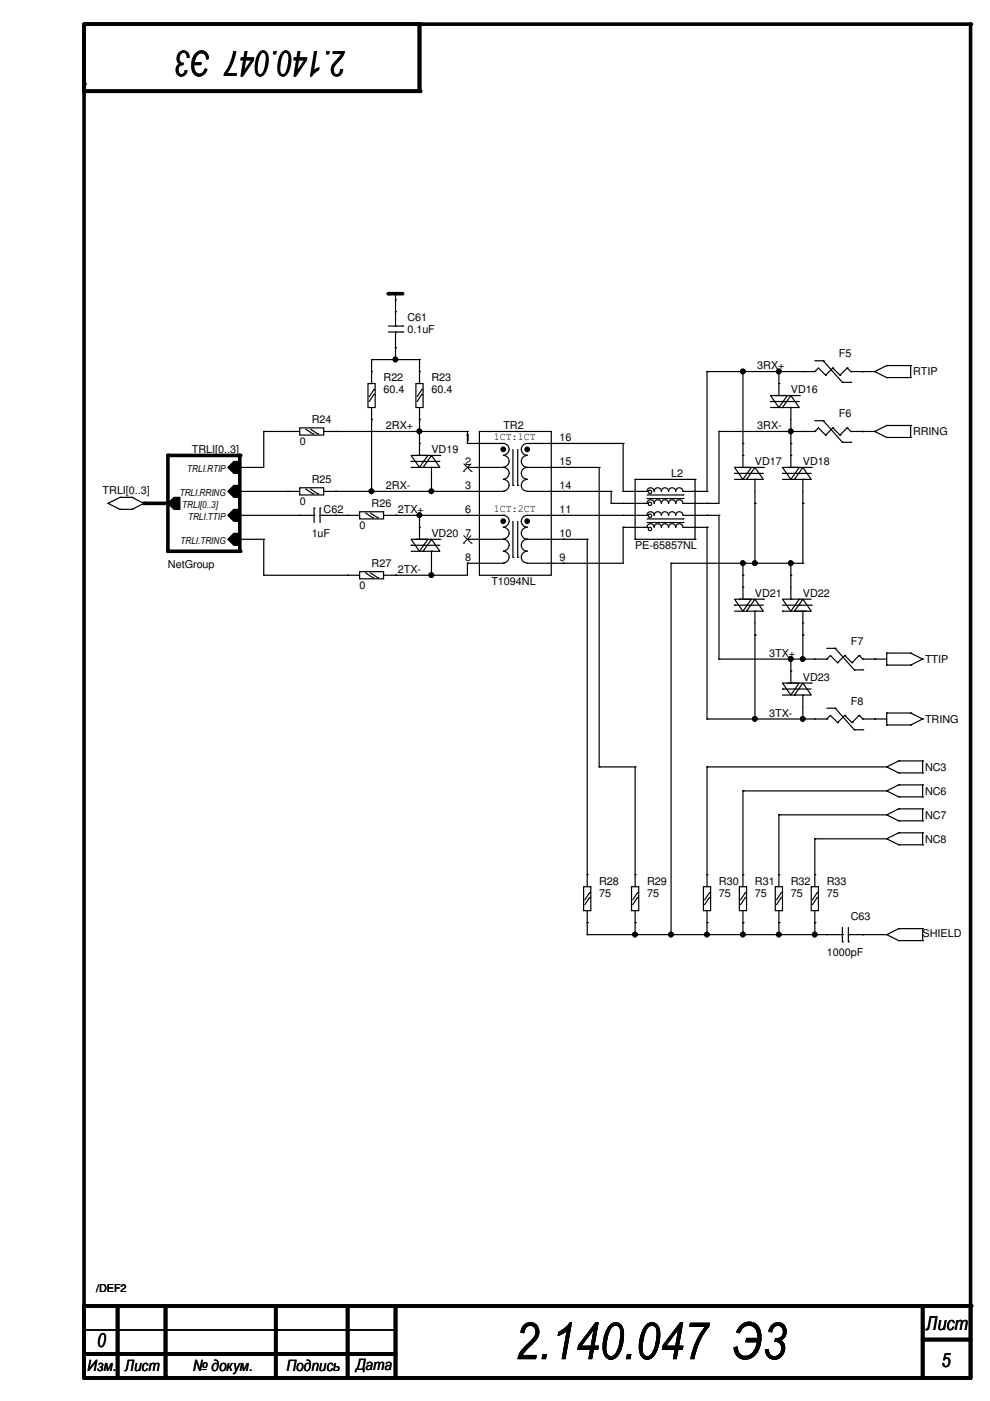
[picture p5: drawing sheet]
<svg xmlns="http://www.w3.org/2000/svg" width="210mm" height="297mm" viewBox="0 0 210 297" stroke-linecap="round" stroke-linejoin="round" font-family="sans-serif">
<g fill="none" stroke="#000" stroke-width=".76">
<path d="M17.8 5.1h188v287h-188v-286.7M88.9 5.1v14.2h-71.1M82.3 62.3h3.1M35.6 96.6h15.2v20.3h-15.2zM30.5 106.7h5.1M18.1 276.9h187.7M24.9 276.9v15.2M35.1 276.9v15M58.5 276.9v15.2M73.7 276.9v15.2M83.9 276.9v15.2M195.6 276.9v15.2"/>
<path d="M17.8 287.1h66.1M195.6 284h10.2"/>
</g>
<g fill="#000">
<circle cx="17.8" cy="17.8" r=".38"/>
<circle cx="17.8" cy="19.3" r=".38"/>
<circle cx="88.9" cy="19.3" r=".38"/>
<circle cx="88.9" cy="5.1" r=".38"/>
<circle cx="205.8" cy="5.1" r=".38"/>
<circle cx="82.3" cy="62.3" r=".38"/>
<circle cx="35.6" cy="96.6" r=".38"/>
<circle cx="50.8" cy="96.6" r=".38"/>
<circle cx="30.5" cy="106.7" r=".38"/>
<circle cx="35.6" cy="116.9" r=".38"/>
<circle cx="50.8" cy="116.9" r=".38"/>
<circle cx="17.8" cy="276.9" r=".38"/>
<circle cx="18.1" cy="276.9" r=".38"/>
<circle cx="205.8" cy="276.9" r=".38"/>
<circle cx="17.8" cy="287.1" r=".38"/>
<circle cx="17.8" cy="292.1" r=".38"/>
<circle cx="24.9" cy="292.1" r=".38"/>
<circle cx="35.1" cy="291.9" r=".38"/>
<circle cx="58.5" cy="292.1" r=".38"/>
<circle cx="73.7" cy="292.1" r=".38"/>
<circle cx="83.9" cy="292.1" r=".38"/>
<circle cx="195.6" cy="284" r=".38"/>
<circle cx="195.6" cy="292.1" r=".38"/>
</g>
<g fill="none" stroke="#000" stroke-width=".25">
<path d="M78.8 78.8h.1M78.8 76.2h.1M78.8 76.2v5.1M78.8 76.2h10.1M82.3 70.4h3.1M82.3 69.1h3.1M83.9 62.3h.1M83.9 69.1h.1M83.9 70.4h.1M83.9 66.1h.1M83.9 73.7h.1M83.9 76.2h.1"/>
<path d="M83.9 63.5h.1M83.9 62.3v1M83.9 63.5v5.6M83.9 70.4v5.8M85.4 70.4h.1M85.4 69.1h.1M88.9 78.8h.1M88.9 76.2h.1M88.9 76.2v5.1M149.9 78.8h.1M149.9 78.8h22.9M149.9 78.8v25.4"/>
<path d="M157.5 78.8h.1M157.5 78.8v20.3M165.1 78.8h.1M165.1 78.8v5.1M170.2 78.8h.1M172.8 78.8h.1M172.8 78.8l.7-.8 1.5 1.5M172.8 76.5h1.7M174.5 76.5h.1M174.5 76.5l4.1 4.6M175 79.5h.1M176.6 78h.1"/>
<path d="M176.6 78l-1.6 1.5M176.6 78l1.5 1.5M178.1 79.5h.1M179.6 78h.1M179.6 78l-1.5 1.5M179.6 78l.8 .8M180.4 78.8h.1M180.4 78.8h5.1M182.9 78.8h.1M185.5 78.8h.1M185.5 78.8l2.5 1.3M188 77.5h.1"/>
<path d="M188 77.5l-2.5 1.3M188 77.5h5.1M193.1 77.5h.1M193.1 77.5v2.6M48.3 99.1l1.3-1.3h1.2v2.6h-1.2zM50.8 99.1h.1M55.9 91.5h.1M55.9 91.5h7.6M55.9 91.5v7.6h-5.1M61 91.5h.1M63.5 90.7h5.1v1.5h-5.1zM64.8 91l1.5 1"/>
<path d="M65.8 91l1.6 1M66.3 92h.1M67.4 92h.1M68.6 91.5h30.5M71.2 91.5h.1M78 81.3h1.5v5.1h-1.5zM78.8 88.9h.1M78.8 86.4v17.8M79.3 83.6h.1M79.3 82.6h.1M79.3 83.6l-1 1.5M79.3 82.6l-1 1.5"/>
<path d="M87.2 96.6h3.5l-1.8 2.5zM87.2 97.8h.1M87.2 99.1h2.5M87.2 97.8h6.1M88.2 81.3h1.5v5.1h-1.5zM88.2 96.6h5.1M88.9 88.9h.1M88.9 94h.1M88.9 91.5h.1M88.9 86.4v10.2M89.5 83.6h.1M89.5 82.6h.1"/>
<path d="M89.5 83.6l-1.1 1.5M89.5 82.6l-1.1 1.5M89.7 97.8h.1M89.7 99.1h.1M91.5 96.6l1.8 2.5h-3.6zM91.5 99.1h.1M91.5 99.1v5.1M93.3 96.6h.1M99.1 94h.1M99.1 99.1h.1M99.1 91.5h.1M99.1 99.1h7.6"/>
<path d="M99.1 94h7.6M99.1 91.5v2.5M101.6 91.5h15.3v30.5h-15.3zM106.7 94a1.25 1.25 0 0 1 1.3 1.3 1.25 1.25 0 0 1-1.3 1.2M106.7 96.6a1.25 1.25 0 0 1 1.3 1.2 1.25 1.25 0 0 1-1.3 1.3M106.7 99.1a1.25 1.25 0 0 1 1.3 1.3 1.25 1.25 0 0 1-1.3 1.2M106.7 94h.1M106.7 99.1h.1M108.8 95.3v7.6M109.8 95.3v7.6M111.8 96.6a1.25 1.25 0 0 0-1.3 1.2 1.25 1.25 0 0 0 1.3 1.3M116.9 94h.1"/>
<path d="M116.9 99.1h.1M119.4 94h.1M119.4 99.1h.1M127 99.1h-15.2a1.25 1.25 0 0 0-1.3 1.3 1.25 1.25 0 0 0 1.3 1.2M127 99.1h.1M127 99.1v63.5M132.1 94h-20.3a1.25 1.25 0 0 0-1.3 1.3 1.25 1.25 0 0 0 1.3 1.2M132.1 94h.1M132.1 94v10.2M152.4 91.5h.1M152.4 91.5v15.2h-7.6M152.4 91.5h20.4"/>
<path d="M155.7 99.1h3.6l-1.8 2.5zM156.8 99.1h5M157.5 96.6h.1M157.5 94h.1M160.1 99.1l1.7 2.5h-3.5zM161.8 99.1h.1M163.4 83.9h3.5l-1.8 2.5zM163.4 85.1h.1M163.4 85.1h6.1M163.4 86.4h2.5M164.4 83.9h5.1M165.1 81.3h.1"/>
<path d="M165.9 99.1h3.6l-1.8 2.5zM165.9 85.1h.1M165.9 86.4h.1M166.9 99.1h5.1M167.7 83.9l1.8 2.5h-3.6zM167.7 96.6h.1M167.7 94h.1M167.7 86.4h.1M167.7 91.5h.1M167.7 86.4v12.7M169.5 83.9h.1M170.2 99.1l1.8 2.5h-3.6z"/>
<path d="M170.2 91.5h.1M172 99.1h.1M172.8 91.5h.1M172.8 91.5l.7-.8 1.5 1.5M172.8 89.2h1.7M174.5 89.2h.1M174.5 89.2l4.1 4.6M175 92.2h.1M176.6 90.7h.1M176.6 90.7l-1.6 1.5M176.6 90.7l1.5 1.5M178.1 92.2h.1"/>
<path d="M178.6 93.8h.1M178.6 81.1h.1M178.6 93.8h1.8M178.6 81.1h1.8M179.6 90.7h.1M179.6 90.7l-1.5 1.5M179.6 90.7l.8 .8M180.4 91.5h.1M180.4 93.8h.1M180.4 81.1h.1M180.4 91.5h5.1M182.9 91.5h.1"/>
<path d="M185.5 91.5h.1M185.5 91.5l2.5 1.3M188 90.2h.1M188 92.8h.1M188 80.1h.1M188 90.2l-2.5 1.3M188 90.2h5.1M188 92.8h5.1M188 80.1h5.1M193.1 90.2h.1M193.1 92.8h.1M193.1 80.1h.1"/>
<path d="M193.1 90.2v2.6M22.9 106.7h.1M22.9 106.7l2.5 1.3M25.4 105.5h.1M25.4 108h.1M25.4 105.5l-2.5 1.2M25.4 105.5h2.6M25.4 108h2.6M28 105.5h.1M28 108h.1M28 105.5l2.5 1.2M30.5 106.7h.1"/>
<path d="M30.5 106.7l-2.5 1.3M35.6 106.7l1.3-1.2h1.2v2.5h-1.2zM48.3 109.3l1.3-1.3h1.2v2.5h-1.2zM48.3 114.3l1.3-1.2h1.2v2.5h-1.2zM48.3 104.2l1.3-1.3h1.2v2.6h-1.2zM50.8 104.2h.1M50.8 114.3h.1M50.8 109.3h.1M50.8 104.2h12.7M50.8 114.3h5.1M50.8 109.3h15.8M55.9 114.3h.1"/>
<path d="M55.9 114.3v7.7M61 104.2h.1M63.5 103.4h5.1v1.5h-5.1zM63.5 109.3h.1M64.8 103.7l1.5 1M65.8 103.7l1.6 1M66.3 104.7h.1M66.6 109.3h.1M66.6 107.7h.1M66.6 107.7v3.1M67.4 104.7h.1M67.9 107.7h.1"/>
<path d="M67.9 109.3h.1M67.9 109.3h8.3M67.9 107.7v3.1M68.6 104.2h38.1M71.2 104.2h.1M71.2 109.3h.1M73.7 109.3h.1M76.2 108.5h5.1v1.5h-5.1zM77.5 108.8l1.5 1M78.5 108.8l1.6 1M78.8 104.2h.1M79 109.8h.1"/>
<path d="M80.1 109.8h.1M81.3 109.3h25.4M83.9 109.3h.1M87.2 114.3h3.5l-1.8 2.6zM87.2 115.6h.1M87.2 115.6h6.1M87.2 116.9h2.5M88.2 114.3h5.1M88.9 111.8h.1M88.9 109.3h.1M88.9 109.3v5M89.7 115.6h.1"/>
<path d="M89.7 116.9h.1M91.5 114.3l1.8 2.6h-3.6zM91.5 116.9h.1M91.5 104.2h.1M91.5 116.9v5.1M93.3 114.3h.1M99.1 104.2h.1M99.1 109.3h.1M99.1 119.4h.1M99.1 114.3h.1M99.1 114.3h7.6M99.1 119.4h7.6"/>
<path d="M99.1 119.4v2.6h-17.8M106.7 101.6a1.25 1.25 0 0 1 1.3 1.3 1.25 1.25 0 0 1-1.3 1.2M106.7 104.2h.1M106.7 109.3a1.25 1.25 0 0 1 1.3 1.2 1.25 1.25 0 0 1-1.3 1.3M106.7 111.8a1.25 1.25 0 0 1 1.3 1.3 1.25 1.25 0 0 1-1.3 1.2M106.7 114.3a1.25 1.25 0 0 1 1.3 1.3 1.25 1.25 0 0 1-1.3 1.2M106.7 109.3h.1M106.7 116.9a1.25 1.25 0 0 1 1.3 1.2 1.25 1.25 0 0 1-1.3 1.3M106.7 114.3h.1M106.7 119.4h.1M108.8 102.9h.1M108.8 118.2h.1"/>
<path d="M108.8 110.5v7.7M109.8 102.9h.1M109.8 118.2h.1M109.8 110.5v7.7M111.8 101.6a1.25 1.25 0 0 0-1.3 1.3 1.25 1.25 0 0 0 1.3 1.2l17.8 .1M111.8 116.9a1.25 1.25 0 0 0-1.3 1.2 1.25 1.25 0 0 0 1.3 1.3M111.8 111.8a1.25 1.25 0 0 0-1.3 1.3 1.25 1.25 0 0 0 1.3 1.2M116.9 119.4h.1M116.9 109.3h.1M116.9 104.2h.1M116.9 114.3h.1M119.4 104.2h.1"/>
<path d="M119.4 119.4h.1M119.4 109.3h.1M119.4 114.3h.1M124.5 114.3h-12.7a1.25 1.25 0 0 0-1.3 1.3 1.25 1.25 0 0 0 1.3 1.2M124.5 114.3h.1M124.5 114.3v73.7M129.6 104.2h.1M129.6 106.7h.1M129.6 106.7h7.6M129.6 104.2v2.5M132.1 104.2h.1M132.1 106.7h.1"/>
<path d="M132.1 109.3h.1M132.1 111.8h.1M132.1 104.2h5.1M132.1 111.8h5.1M132.1 111.8v7.6h-20.3M134.7 101.6h.1M134.7 114.3h.1M134.7 101.6v12.7M134.7 101.6h12.7M134.7 114.3h12.7M137.2 104.2h.1M137.2 106.7h.1"/>
<path d="M137.2 106.7a.74 .74 0 0 1 .7-.7 .74 .74 0 0 1 .8 .7M137.2 104.2a.74 .74 0 0 1 .7-.8 .74 .74 0 0 1 .8 .8M137.2 109.3h.1M137.2 111.8h.1M137.2 109.3a.74 .74 0 0 1 .7-.8 .74 .74 0 0 1 .8 .8M137.2 111.8a.74 .74 0 0 1 .7-.8 .74 .74 0 0 1 .8 .8M137.2 109.3h-25.4a1.25 1.25 0 0 0-1.3 1.2 1.25 1.25 0 0 0 1.3 1.3M137.2 105.7h7.6M137.2 110.8h7.6M137.2 104.9h7.6M137.2 110h7.6M138.7 106.7a.74 .74 0 0 1 .8-.7 .74 .74 0 0 1 .7 .7"/>
<path d="M138.7 104.2a.74 .74 0 0 1 .8-.8 .74 .74 0 0 1 .7 .8M138.7 111.8a.74 .74 0 0 1 .8-.8 .74 .74 0 0 1 .7 .8M138.7 109.3a.74 .74 0 0 1 .8-.8 .74 .74 0 0 1 .7 .8M140.3 106.7a.74 .74 0 0 1 .7-.7 .74 .74 0 0 1 .7 .7M140.3 104.2a.74 .74 0 0 1 .7-.8 .74 .74 0 0 1 .7 .8M140.3 111.8a.74 .74 0 0 1 .7-.8 .74 .74 0 0 1 .7 .8M140.3 109.3a.74 .74 0 0 1 .7-.8 .74 .74 0 0 1 .7 .8M141.8 106.7a.74 .74 0 0 1 .7-.7 .74 .74 0 0 1 .8 .7 .76 .76 0 0 1 .7-.7 .76 .76 0 0 1 .8 .7M141.8 104.2a.74 .74 0 0 1 .7-.8 .74 .74 0 0 1 .8 .8 .76 .76 0 0 1 .7-.8 .76 .76 0 0 1 .8 .8M141.8 111.8a.74 .74 0 0 1 .7-.8 .74 .74 0 0 1 .8 .8 .76 .76 0 0 1 .7-.8 .76 .76 0 0 1 .8 .8M141.8 109.3a.74 .74 0 0 1 .7-.8 .74 .74 0 0 1 .8 .8 .76 .76 0 0 1 .7-.8 .76 .76 0 0 1 .8 .8M142.3 119.4h.1"/>
<path d="M142.3 119.4h27.9M142.3 119.4v78.8M144.8 105.7h.1M144.8 110.8h.1M144.8 104.9h.1M144.8 110h.1M144.8 104.2h5.1M144.8 109.3h7.6M144.8 111.8h5.1M147.4 106.7h.1M147.4 104.2h.1M147.4 101.6h.1"/>
<path d="M147.4 114.3h.1M147.4 111.8h.1M147.4 109.3h.1M147.4 101.6v12.7M149.9 106.7h.1M149.9 104.2h.1M149.9 111.8h.1M149.9 109.3h.1M149.9 111.8v40.6M152.4 109.3h.1M152.4 109.3v30.4M155.7 100.4h.1"/>
<path d="M155.7 101.6h2.6M155.7 100.4h6.1M157.5 119.4h.1M157.5 119.4v7.6M158.3 100.4h.1M158.3 101.6h.1M160.1 101.6h.1M160.1 106.7h.1M160.1 119.4h.1M160.1 101.6v17.8M165.9 100.4h.1M165.9 101.6h2.5"/>
<path d="M165.9 100.4h6.1M167.7 119.4h.1M167.7 119.4v7.6M168.4 100.4h.1M168.4 101.6h.1M170.2 101.6h.1M170.2 106.7h.1M170.2 119.4h.1M170.2 101.6v17.8M55.9 122h.1M55.9 122h20.3M73.7 122h.1"/>
<path d="M76.2 121.2h5.1v1.5h-5.1zM77.5 121.5l1.5 1M78.5 121.5l1.6 1M79 122.5h.1M80.1 122.5h.1M83.9 122h.1M91.5 122h.1M152.4 139.7h.1M152.4 139.7h22.9M155.7 127h3.6l-1.8 2.6zM155.7 128.3h.1M155.7 129.6h2.6"/>
<path d="M155.7 128.3h6.1M156.8 127h5M157.5 124.5h.1M157.5 122h.1M158.3 128.3h.1M158.3 129.6h.1M160.1 127l1.7 2.6h-3.5zM160.1 129.6h.1M160.1 134.7h.1M160.1 129.6v22.8M161.8 127h.1M165.9 127h3.6l-1.8 2.6z"/>
<path d="M165.9 129.6h.1M165.9 129.6h5.1M165.9 128.3h6.1M167.7 127h.1M167.7 122h.1M167.7 139.7h.1M167.7 139.7v5.1M169.5 128.3h.1M169.5 127h.1M169.5 127h2.5M170.2 127l1.8 2.6h-3.6zM170.2 132.1h.1"/>
<path d="M170.2 134.7h.1M170.2 139.7h.1M170.2 129.6v10.1M172 128.3h.1M172.8 139.7h.1M175.3 139.7h.1M175.3 139.7l.8-.7 1.5 1.5M175.3 137.5h1.8M177.1 137.5h.1M177.1 137.5l4 4.5M179.1 139h.1M179.1 139l-1.5 1.5"/>
<path d="M179.1 139l1.5 1.5M182.2 139h.1M182.2 139l-1.6 1.5M182.2 139l.7 .7M182.9 139.7h.1M182.9 139.7h5.1M185.5 139.7h.1M188 138.5h.1M188 138.5h5.1M188 138.5v2.5M193.1 138.5h.1M193.1 138.5l2.5 1.2"/>
<path d="M195.6 139.7h.1M195.6 139.7l-2.5 1.3M149.9 152.4h.1M149.9 152.4h25.4M160.1 152.4h.1M165.9 144.8h3.6l-1.8 2.6zM165.9 146.1h.1M165.9 146.1h6.1M165.9 147.4h2.5M166.9 144.8h5.1M167.7 142.3h.1M168.4 146.1h.1"/>
<path d="M168.4 147.4h.1M170.2 144.8l1.8 2.6h-3.6zM170.2 147.4h.1M170.2 152.4h.1M170.2 147.4v5M172 144.8h.1M172.8 152.4h.1M175.3 152.4h.1M175.3 152.4l.8-.7 1.5 1.5M175.3 150.2h1.8M177.1 150.2h.1M177.1 150.2l4 4.5"/>
<path d="M177.6 140.5h.1M177.6 153.2h.1M179.1 151.7h.1M179.1 151.7l-1.5 1.5M179.1 151.7l1.5 1.5M180.6 140.5h.1M180.6 153.2h.1M181.1 142h.1M181.1 154.7h.1M181.1 142h1.8M181.1 154.7h1.8M182.2 151.7h.1"/>
<path d="M182.2 151.7l-1.6 1.5M182.2 151.7l.7 .7M182.9 142h.1M182.9 152.4h.1M182.9 154.7h.1M182.9 152.4h5.1M185.5 152.4h.1M188 141h.1M188 153.7h.1M188 151.2h.1M188 141h5.1M188 151.2v2.5"/>
<path d="M188 151.2h5.1M188 153.7h5.1M193.1 141h.1M193.1 151.2h.1M193.1 153.7h.1M193.1 151.2l2.5 1.2M195.6 152.4h.1M195.6 152.4l-2.5 1.3M127 162.6h.1M127 162.6h7.7M134.7 162.6h.1M134.7 162.6v25.4"/>
<path d="M149.9 162.6h.1M149.9 162.6v25.4M149.9 162.6h38.1M157.5 167.7h.1M157.5 167.7v20.3M157.5 167.7h30.5M165.1 172.8h.1M165.1 172.8v15.2M165.1 172.8h22.9M172.8 177.8h.1M172.8 177.8v10.2M172.8 177.8h15.2"/>
<path d="M188 172.8h.1M188 177.8h.1M188 167.7h.1M188 162.6h.1M188 172.8l2.5 1.2M188 177.8l2.5 1.3M188 167.7l2.5 1.3M188 162.6l2.5 1.3M190.5 171.5h.1M190.5 174h.1M190.5 176.6h.1M190.5 179.1h.1"/>
<path d="M190.5 166.4h.1M190.5 169h.1M190.5 161.3h.1M190.5 163.9h.1M190.5 171.5l-2.5 1.3M190.5 171.5h5.1M190.5 174h5.1M190.5 176.6l-2.5 1.2M190.5 176.6h5.1M190.5 179.1h5.1M190.5 166.4l-2.5 1.3M190.5 166.4h5.1"/>
<path d="M190.5 169h5.1M190.5 161.3l-2.5 1.3M190.5 161.3h5.1M190.5 163.9h5.1M195.6 171.5h.1M195.6 174h.1M195.6 176.6h.1M195.6 179.1h.1M195.6 166.4h.1M195.6 169h.1M195.6 161.3h.1M195.6 163.9h.1"/>
<path d="M195.6 161.3v2.6M195.6 166.4v2.6M195.6 171.5v2.5M195.6 176.6v2.5M123.7 188h1.6v5.1h-1.6zM124.5 195.6h.1M124.5 185.5h.1M124.5 198.2h.1M124.5 193.1v5.1M124.5 198.2h54.1M125 190.3h.1M125 189.3h.1"/>
<path d="M125 190.3l-1 1.5M125 189.3l-1 1.5M133.9 188h1.5v5.1h-1.5zM134.7 195.6h.1M134.7 185.5h.1M134.7 193.1v5.1M135.2 190.3h.1M135.2 189.3h.1M135.2 190.3l-1 1.5M135.2 189.3l-1 1.5M142.3 198.2h.1M149.1 188h1.6v5.1h-1.6z"/>
<path d="M149.9 195.6h.1M149.9 185.5h.1M149.9 198.2h.1M149.9 193.1v5.1M150.4 190.3h.1M150.4 189.3h.1M150.4 190.3l-1 1.5M150.4 189.3l-1 1.5M156.8 188h1.5v5.1h-1.5zM157.5 195.6h.1M157.5 185.5h.1M157.5 198.2h.1"/>
<path d="M157.5 193.1v5.1M158 190.3h.1M158 189.3h.1M158 190.3l-1 1.5M158 189.3l-1 1.5M164.4 188h1.5v5.1h-1.5zM165.1 195.6h.1M165.1 185.5h.1M165.1 198.2h.1M165.1 193.1v5.1M165.7 190.3h.1M165.7 189.3h.1"/>
<path d="M165.7 190.3l-1.1 1.5M165.7 189.3l-1.1 1.5M172 188h1.5v5.1h-1.5zM172.8 195.6h.1M172.8 185.5h.1M172.8 198.2h.1M172.8 193.1v5.1M173.3 190.3h.1M173.3 189.3h.1M173.3 190.3l-1 1.5M173.3 189.3l-1 1.5M175.3 198.2h.1"/>
<path d="M178.6 199.7h.1M178.6 198.2h.1M178.6 196.6v3.1M179.9 198.2h.1M179.9 199.7h.1M179.9 198.2h8.1M179.9 196.6v3.1M182.9 198.2h.1M188 198.2h.1M188 198.2l2.5 1.2M190.5 199.4h.1M190.5 196.9h.1"/>
<path d="M190.5 199.4h5.1M190.5 196.9l-2.5 1.3M190.5 196.9h5.1M195.6 196.9h.1M195.6 199.4h.1M195.6 196.9v2.5M17.8 277.7h.1M17.8 277.2v.5M17.8 282h.1M17.8 282h66.1"/>
<circle cx="83.8" cy="76.2" r=".49"/>
<circle cx="157.5" cy="78.8" r=".49"/>
<circle cx="165.1" cy="78.8" r=".49"/>
<circle cx="88.9" cy="91.5" r=".49"/>
<circle cx="106.7" cy="95.3" r=".49"/>
<circle cx="111.8" cy="95.3" r=".49"/>
<circle cx="167.7" cy="91.5" r=".49"/>
<circle cx="78.8" cy="104.2" r=".49"/>
<circle cx="88.9" cy="109.2" r=".49"/>
<circle cx="91.5" cy="104.2" r=".49"/>
<circle cx="106.7" cy="110.5" r=".49"/>
<circle cx="111.8" cy="110.5" r=".49"/>
<circle cx="137.8" cy="109.4" r=".37"/>
<circle cx="137.8" cy="106.8" r=".37"/>
<circle cx="137.8" cy="112.2" r=".37"/>
<circle cx="137.8" cy="104.3" r=".37"/>
<circle cx="157.5" cy="119.4" r=".49"/>
<circle cx="160" cy="119.4" r=".49"/>
<circle cx="167.7" cy="119.4" r=".49"/>
<circle cx="91.5" cy="121.9" r=".49"/>
<circle cx="167.7" cy="139.7" r=".49"/>
<circle cx="170.2" cy="139.7" r=".49"/>
<circle cx="160" cy="152.4" r=".49"/>
<circle cx="170.2" cy="152.4" r=".49"/>
<circle cx="134.6" cy="198.1" r=".49"/>
<circle cx="142.3" cy="198.1" r=".49"/>
<circle cx="149.9" cy="198.1" r=".49"/>
<circle cx="157.5" cy="198.1" r=".49"/>
<circle cx="165.1" cy="198.1" r=".49"/>
<circle cx="172.7" cy="198.1" r=".49"/>
</g>
<g fill="#000">
<path d="M48.3 99.1l1.3-1.3h1.2v2.6h-1.2z" fill-rule="evenodd"/>
<path d="M35.6 106.7l1.3-1.2h1.2v2.5h-1.2z" fill-rule="evenodd"/>
<path d="M48.3 109.3l1.3-1.3h1.2v2.5h-1.2z" fill-rule="evenodd"/>
<path d="M48.3 114.3l1.3-1.2h1.2v2.5h-1.2z" fill-rule="evenodd"/>
<path d="M48.3 104.2l1.3-1.3h1.2v2.6h-1.2z" fill-rule="evenodd"/>
<circle cx="83.8" cy="76.2" r=".49"/>
<circle cx="157.5" cy="78.8" r=".49"/>
<circle cx="165.1" cy="78.8" r=".49"/>
<circle cx="88.9" cy="91.5" r=".49"/>
<circle cx="106.7" cy="95.3" r=".49"/>
<circle cx="111.8" cy="95.3" r=".49"/>
<circle cx="167.7" cy="91.5" r=".49"/>
<circle cx="78.8" cy="104.2" r=".49"/>
<circle cx="88.9" cy="109.2" r=".49"/>
<circle cx="91.5" cy="104.2" r=".49"/>
<circle cx="106.7" cy="110.5" r=".49"/>
<circle cx="111.8" cy="110.5" r=".49"/>
<circle cx="157.5" cy="119.4" r=".49"/>
<circle cx="160" cy="119.4" r=".49"/>
<circle cx="167.7" cy="119.4" r=".49"/>
<circle cx="91.5" cy="121.9" r=".49"/>
<circle cx="167.7" cy="139.7" r=".49"/>
<circle cx="170.2" cy="139.7" r=".49"/>
<circle cx="160" cy="152.4" r=".49"/>
<circle cx="170.2" cy="152.4" r=".49"/>
<circle cx="134.6" cy="198.1" r=".49"/>
<circle cx="142.3" cy="198.1" r=".49"/>
<circle cx="149.9" cy="198.1" r=".49"/>
<circle cx="157.5" cy="198.1" r=".49"/>
<circle cx="165.1" cy="198.1" r=".49"/>
<circle cx="172.7" cy="198.1" r=".49"/>
</g>
<path d="M98.3 99.9h.1M98.3 98.3l1.6 1.6M99.9 98.3l-1.6 1.6M99.9 99.9h.1M98.3 115.1h.1M98.3 113.6l1.6 1.5M99.9 113.6l-1.6 1.5M99.9 115.1h.1" fill="none" stroke="#000" stroke-width=".21"/>
<text font-size="10.9" x="109.2" y="288.2">2.140.047 Э3</text>
<text font-size="7.4" x="73.4" y="10.8" transform="rotate(-180 73.4 10.8)">2.140.047 Э3</text>
<g font-size="4.1">
<text x="196.4" y="281.9">Лист</text>
<text x="20.6" y="285.5">0</text>
<text x="199.6" y="289.8">5</text>
</g>
<g font-size="3.3">
<text x="18.6" y="290.7">Изм. Лист</text>
<text x="40.9" y="290.7">№ докум.</text>
<text x="60.7" y="290.7">Подпись</text>
<text x="75.5" y="290.4">Дата</text>
</g>
<g font-size="2.3">
<text x="86.4" y="68.2">C61</text>
<text x="86.4" y="70.7">0.1uF</text>
<text x="177.8" y="75.8">F5</text>
<text x="81.3" y="80.9">R22</text>
<text x="81.3" y="83.4">60.4</text>
<text x="91.5" y="80.9">R23</text>
<text x="91.5" y="83.4">60.4</text>
<text x="160.6" y="78.3">3RX+</text>
<text x="167.7" y="83.4">VD16</text>
<text x="193.6" y="79.6">RTIP</text>
<text x="66.1" y="89.7">R24</text>
<text x="177.8" y="88.5">F6</text>
<text x="63.5" y="94.3">0</text>
<text x="81.8" y="91">2RX+</text>
<text x="98.6" y="93.5">1</text>
<text x="104.7" y="93.3">1CT:1CT</text>
<text x="106.7" y="91">TR2</text>
<text x="118.7" y="93.5">16</text>
<text x="160.6" y="91">3RX-</text>
<text x="193.6" y="92.3">RRING</text>
<text x="40.7" y="96.1">TRLI[0..3]</text>
<text x="91.5" y="96.1">VD19</text>
<text x="98.6" y="98.6">2</text>
<text x="118.7" y="98.6">15</text>
<text x="142.3" y="101.2">L2</text>
<text x="160.1" y="98.6">VD17</text>
<text x="170.2" y="98.6">VD18</text>
<text x="21.8" y="104.7">TRLI[0..3]</text>
<text x="63.5" y="107">0</text>
<text x="66.1" y="102.4">R25</text>
<text x="78.8" y="107.5">R26</text>
<text x="81.8" y="103.7">2RX-</text>
<text x="98.6" y="103.6">3</text>
<text x="118.7" y="103.6">14</text>
<text x="66.1" y="113.9">1uF</text>
<text x="68.6" y="108.8">C62</text>
<text x="76.2" y="112.1">0</text>
<text x="84.4" y="108.8">2TX+</text>
<text x="91.5" y="113.9">VD20</text>
<text x="98.6" y="108.7">6</text>
<text x="98.6" y="113.8">7</text>
<text x="104.7" y="108.6">1CT:2CT</text>
<text x="118.7" y="108.7">11</text>
<text x="118.7" y="113.8">10</text>
<text x="98.6" y="118.9">8</text>
<text x="118.7" y="118.9">9</text>
<text x="134.7" y="116.4">PE-65857NL</text>
<text x="35.6" y="120.5">NetGroup</text>
<text x="76.2" y="124.8">0</text>
<text x="78.8" y="120.2">R27</text>
<text x="84.4" y="121.5">2TX-</text>
<text x="104.2" y="124">T1094NL</text>
<text x="160.1" y="126.6">VD21</text>
<text x="170.2" y="126.6">VD22</text>
<text x="180.4" y="136.7">F7</text>
<text x="163.1" y="139.2">3TX+</text>
<text x="196.1" y="140.5">TTIP</text>
<text x="170.2" y="144.4">VD23</text>
<text x="180.4" y="149.4">F8</text>
<text x="163.1" y="151.9">3TX-</text>
<text x="196.1" y="153.2">TRING</text>
<text x="196.1" y="163.4">NC3</text>
<text x="196.1" y="173.6">NC7</text>
<text x="196.1" y="168.5">NC6</text>
<text x="196.1" y="178.6">NC8</text>
<text x="127" y="187.5">R28</text>
<text x="127" y="190.1">75</text>
<text x="137.2" y="187.5">R29</text>
<text x="137.2" y="190.1">75</text>
<text x="152.4" y="187.5">R30</text>
<text x="152.4" y="190.1">75</text>
<text x="160.1" y="187.5">R31</text>
<text x="160.1" y="190.1">75</text>
<text x="167.7" y="187.5">R32</text>
<text x="167.7" y="190.1">75</text>
<text x="175.3" y="187.5">R33</text>
<text x="175.3" y="190.1">75</text>
<text x="180.4" y="195.2">C63</text>
<text x="175.3" y="202.8">1000pF</text>
<text x="195.6" y="198.7">SHIELD</text>
<text x="20.4" y="273.9">/DEF2</text>
</g>
<g font-size="2">
<text x="39.7" y="100.1">TRLI.RTIP</text>
<text x="38.1" y="105.2">TRLI.RRING</text>
<text x="38.7" y="107.7">TRLI[0..3]</text>
<text x="39.9" y="110.2">TRLI.TTIP</text>
<text x="38.3" y="115.3">TRLI.TRING</text>
</g>
</svg>
